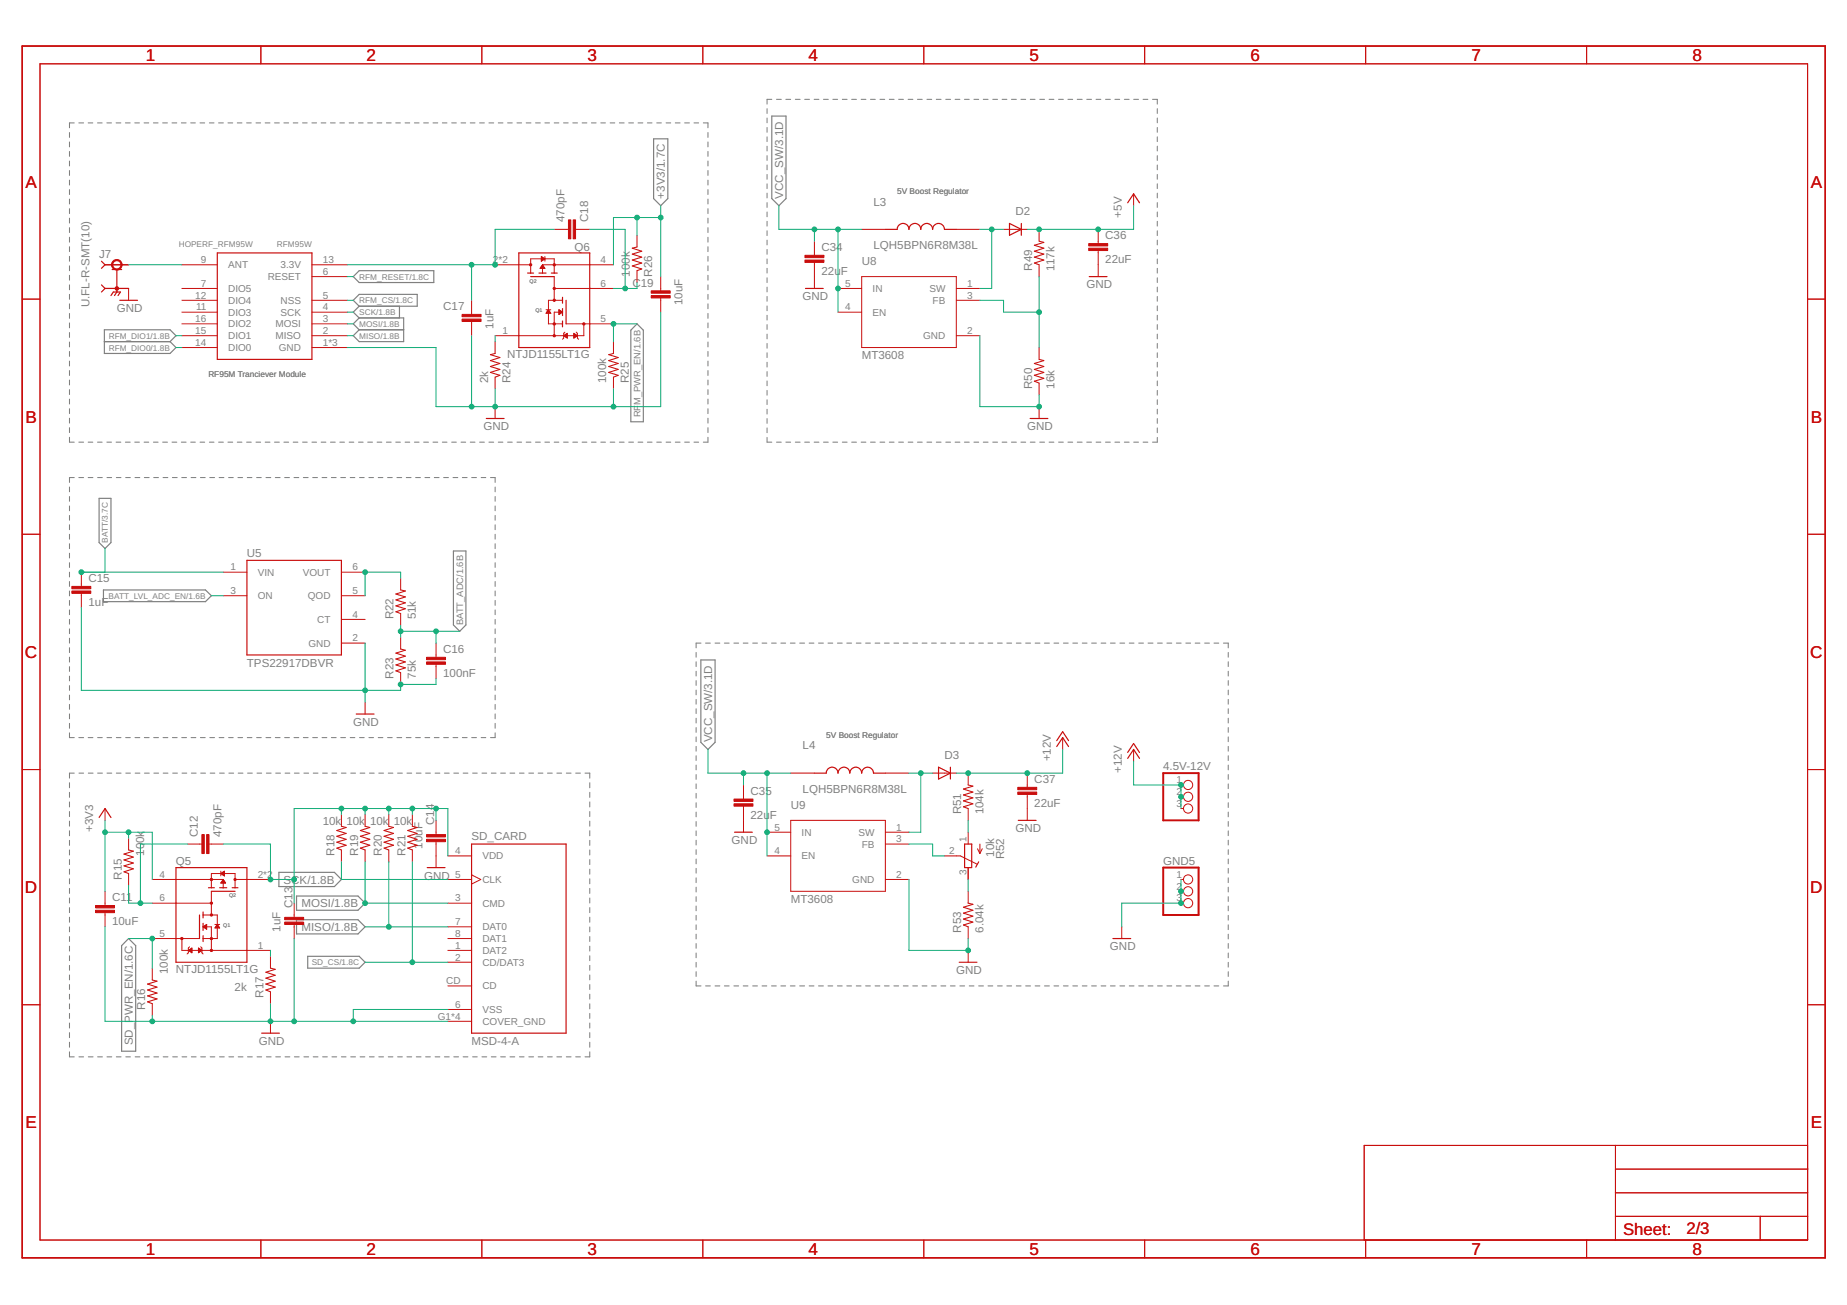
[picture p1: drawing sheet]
<svg xmlns="http://www.w3.org/2000/svg" width="297mm" height="210mm" viewBox="0 0 297 210" stroke-linecap="round" stroke-linejoin="round" font-family="sans-serif">
<g fill="none" stroke="#808080" stroke-width=".17">
<path d="M11.9 19.8h-.7v.8M12.7 19.8h.7M14.2 19.8h.7M15.7 19.8h.7M17.2 19.8h.7M18.7 19.8h.7M20.2 19.8h.7M21.7 19.8h.7M23.2 19.8h.7M24.7 19.8h.7M26.2 19.8h.7M27.7 19.8h.7"/>
<path d="M29.2 19.8h.7M30.7 19.8h.7M32.2 19.8h.7M33.7 19.8h.7M35.2 19.8h.7M36.7 19.8h.7M38.2 19.8h.7M39.7 19.8h.7M41.2 19.8h.7M42.7 19.8h.7M44.2 19.8h.7M45.7 19.8h.7"/>
<path d="M47.2 19.8h.7M48.7 19.8h.7M50.2 19.8h.7M51.6 19.8h.8M53.1 19.8h.8M54.7 19.8h.7M56.2 19.8h.7M57.7 19.8h.7M59.1 19.8h.8M60.6 19.8h.8M62.1 19.8h.8M63.6 19.8h.8"/>
<path d="M65.2 19.8h.7M66.7 19.8h.7M68.1 19.8h.8M69.6 19.8h.8M71.1 19.8h.8M72.6 19.8h.8M74.1 19.8h.8M75.6 19.8h.8M77.1 19.8h.8M78.6 19.8h.8M80.1 19.8h.8M81.6 19.8h.8"/>
<path d="M83.1 19.8h.8M84.6 19.8h.8M86.1 19.8h.8M87.6 19.8h.8M89.1 19.8h.8M90.6 19.8h.8M92.1 19.8h.8M93.6 19.8h.8M95.1 19.8h.8M96.6 19.8h.8M98.1 19.8h.8M99.6 19.8h.8"/>
<path d="M101.1 19.8h.8M102.6 19.8h.8M104.1 19.8h.8M105.6 19.8h.8M107.1 19.8h.8M108.6 19.8h.8M110.1 19.8h.8M111.6 19.8h.8M113.1 19.8h.8v.8M123.4 17.5v.7M123.4 19v.7M124.1 16h-.7v.7"/>
<path d="M124.9 16h.7M126.4 16h.7M127.9 16h.8M129.4 16h.8M130.9 16h.8M132.4 16h.8M133.9 16h.8M135.5 16h.7M137 16h.7M138.5 16h.8M140 16h.8M141.5 16h.8"/>
<path d="M143 16h.8M144.5 16h.8M146 16h.8M147.6 16h.7M149.1 16h.7M150.6 16h.7M152.1 16h.8M153.6 16h.8M155.1 16h.8M156.6 16h.8M158.1 16h.8M159.7 16h.7"/>
<path d="M161.2 16h.7M162.7 16h.7M164.2 16h.8M165.7 16h.8M167.2 16h.8M168.7 16h.8M170.2 16h.8M171.7 16h.8M173.2 16h.8M174.8 16h.7M176.3 16h.7M177.8 16h.8"/>
<path d="M179.3 16h.8M180.8 16h.8M182.3 16h.8M183.8 16h.8M185.4 16h.7v.7M186.1 17.5v.7M186.1 19v.7M11.2 21.3v.8M11.2 22.8v.8M11.2 24.4v.7M11.2 25.9v.8M11.2 27.4v.8"/>
<path d="M11.2 29v.8M11.2 30.5v.8M11.2 32v.8M11.2 33.6v.8M11.2 35.1v.8M11.2 36.6v.8M11.2 38.2v.7M11.2 39.7v.8M113.9 21.3v.8M113.9 22.8v.8M113.9 24.4v.7M113.9 25.9v.8"/>
<path d="M113.9 27.4v.8M113.9 29v.8M113.9 30.5v.8M113.9 32v.8M113.9 33.6v.8M113.9 35.1v.8M113.9 36.6v.8M113.9 38.2v.7M113.9 39.7v.8M123.4 20.5v.8M123.4 22v.8M123.4 23.5v.8"/>
<path d="M123.4 25v.8M123.4 26.5v.8M123.4 28.1v.7M123.4 29.6v.7M123.4 31.1v.7M123.4 32.6v.8M123.4 34.1v.8M123.4 35.6v.8M123.4 37.1v.8M123.4 38.6v.8M186.1 20.5v.8M186.1 22v.8"/>
<path d="M186.1 23.5v.8M186.1 25v.8M186.1 26.5v.8M186.1 28.1v.7M186.1 29.6v.7M186.1 31.1v.7M186.1 32.6v.8M186.1 34.1v.8M186.1 35.6v.8M186.1 37.1v.8M186.1 38.6v.8M11.2 41.2v.8"/>
<path d="M11.2 42.8v.7M11.2 44.3v.8M11.2 45.8v.8M11.2 47.3v.8M11.2 48.9v.8M11.2 50.4v.8M11.2 51.9v.8M11.2 53.5v.8M11.2 55v.8M11.2 56.5v.8M11.2 58.1v.8M11.2 59.6v.8"/>
<path d="M113.9 41.2v.8M113.9 42.8v.7M113.9 44.3v.8M113.9 45.8v.8M113.9 47.3v.8M113.9 48.9v.8M113.9 50.4v.8M113.9 51.9v.8M113.9 53.5v.8M113.9 55v.8M113.9 56.5v.8M113.9 58.1v.8"/>
<path d="M113.9 59.6v.8M123.4 40.1v.8M123.4 41.7v.7M123.4 43.2v.7M123.4 44.7v.7M123.4 46.2v.7M123.4 47.7v.8M123.4 49.2v.8M123.4 50.7v.8M123.4 52.2v.8M123.4 53.7v.8M123.4 55.2v.8"/>
<path d="M123.4 56.7v.8M123.4 58.3v.7M123.4 59.8v.7M186.1 40.1v.8M186.1 41.7v.7M186.1 43.2v.7M186.1 44.7v.7M186.1 46.2v.7M186.1 47.7v.8M186.1 49.2v.8M186.1 50.7v.8M186.1 52.2v.8"/>
<path d="M186.1 53.7v.8M186.1 55.2v.8M186.1 56.7v.8M186.1 58.3v.7M186.1 59.8v.7M11.2 61.1v.8M11.2 62.7v.8M11.2 64.2v.8M11.2 65.7v.8M11.2 67.3v.8M11.2 68.8v.8M11.2 70.3v.8h.7"/>
<path d="M11.2 78.3v.8M11.2 79.9v.7M11.9 76.8h-.7v.8M12.7 71.1h.7M12.7 76.8h.7M14.2 71.1h.7M14.2 76.8h.7M15.7 71.1h.7M15.7 76.8h.7M17.2 71.1h.7M17.2 76.8h.7M18.7 71.1h.7"/>
<path d="M18.7 76.8h.8M20.2 71.1h.7M20.2 76.8h.8M21.7 71.1h.7M21.7 76.8h.8M23.2 71.1h.7M23.2 76.8h.8M24.7 71.1h.7M24.7 76.8h.8M26.2 71.1h.7M26.2 76.8h.8M27.7 71.1h.7"/>
<path d="M27.7 76.8h.8M29.2 71.1h.7M29.2 76.8h.8M30.7 71.1h.7M30.7 76.8h.8M32.2 71.1h.7M32.2 76.8h.8M33.7 71.1h.7M33.7 76.8h.8M35.2 71.1h.7M35.2 76.8h.8M36.7 71.1h.7"/>
<path d="M36.8 76.8h.7M38.2 71.1h.7M38.3 76.8h.7M39.7 71.1h.7M39.8 76.8h.7M41.2 71.1h.7M41.3 76.8h.7M42.7 71.1h.7M42.8 76.8h.7M44.2 71.1h.7M44.3 76.8h.7M45.7 71.1h.7"/>
<path d="M45.8 76.8h.7M47.2 71.1h.7M47.3 76.8h.7M48.7 71.1h.7M48.8 76.8h.8M50.2 71.1h.7M50.3 76.8h.8M51.6 71.1h.8M51.8 76.8h.8M53.1 71.1h.8M53.3 76.8h.8M54.7 71.1h.7"/>
<path d="M54.8 76.8h.8M56.2 71.1h.7M56.3 76.8h.8M57.7 71.1h.7M57.8 76.8h.8M59.1 71.1h.8M59.3 76.8h.8M60.6 71.1h.8M60.8 76.8h.8M62.1 71.1h.8M62.3 76.8h.8M63.6 71.1h.8"/>
<path d="M63.8 76.8h.8M65.2 71.1h.7M65.3 76.8h.8M66.7 71.1h.7M66.8 76.8h.8M68.1 71.1h.8M68.3 76.8h.8M69.6 71.1h.8M69.8 76.8h.8M71.1 71.1h.8M71.4 76.8h.7M72.6 71.1h.8"/>
<path d="M72.9 76.8h.7M74.1 71.1h.8M74.4 76.8h.7M75.6 71.1h.8M75.9 76.8h.7M77.1 71.1h.8M77.4 76.8h.7M78.6 71.1h.8M78.9 76.8h.7v.8M79.6 78.3v.8M79.6 79.9v.7M80.1 71.1h.8"/>
<path d="M81.6 71.1h.8M83.1 71.1h.8M84.6 71.1h.8M86.1 71.1h.8M87.6 71.1h.8M89.1 71.1h.8M90.6 71.1h.8M92.1 71.1h.8M93.6 71.1h.8M95.1 71.1h.8M96.6 71.1h.8M98.1 71.1h.8"/>
<path d="M99.6 71.1h.8M101.1 71.1h.8M102.6 71.1h.8M104.1 71.1h.8M105.6 71.1h.8M107.1 71.1h.8M108.6 71.1h.8M110.1 71.1h.8M111.6 71.1h.8M113.9 61.1v.8M113.9 62.7v.8M113.9 64.2v.8"/>
<path d="M113.9 65.7v.8M113.9 67.3v.8M113.9 68.8v.8M113.9 70.3v.8h-.8M123.4 70.4v.7h.7M123.4 61.3v.7M123.4 62.8v.8M123.4 64.3v.8M123.4 65.8v.8M123.4 67.3v.8M123.4 68.8v.8M124.9 71.1h.7"/>
<path d="M126.4 71.1h.7M127.9 71.1h.8M129.4 71.1h.8M130.9 71.1h.8M132.4 71.1h.8M133.9 71.1h.8M135.5 71.1h.7M137 71.1h.7M138.5 71.1h.8M140 71.1h.8M141.5 71.1h.8M143 71.1h.8"/>
<path d="M144.5 71.1h.8M146 71.1h.8M147.6 71.1h.7M149.1 71.1h.7M150.6 71.1h.7M152.1 71.1h.8M153.6 71.1h.8M155.1 71.1h.8M156.6 71.1h.8M158.1 71.1h.8M159.7 71.1h.7M161.2 71.1h.7"/>
<path d="M162.7 71.1h.7M164.2 71.1h.8M165.7 71.1h.8M167.2 71.1h.8M168.7 71.1h.8M170.2 71.1h.8M171.7 71.1h.8M173.2 71.1h.8M174.8 71.1h.7M176.3 71.1h.7M177.8 71.1h.8M179.3 71.1h.8"/>
<path d="M180.8 71.1h.8M182.3 71.1h.8M183.8 71.1h.8M186.1 70.4v.7h-.7M186.1 61.3v.7M186.1 62.8v.8M186.1 64.3v.8M186.1 65.8v.8M186.1 67.3v.8M186.1 68.8v.8M11.2 81.4v.7M11.2 82.9v.8"/>
<path d="M11.2 84.4v.8M11.2 85.9v.8M11.2 87.5v.7M11.2 89v.7M11.2 90.5v.8M11.2 92v.8M11.2 93.5v.8M11.2 95.1v.7M11.2 96.6v.8M11.2 98.1v.8M11.2 99.6v.8M79.6 81.4v.7"/>
<path d="M79.6 82.9v.8M79.6 84.4v.8M79.6 85.9v.8M79.6 87.5v.7M79.6 89v.7M79.6 90.5v.8M79.6 92v.8M79.6 93.5v.8M79.6 95.1v.7M79.6 96.6v.8M79.6 98.1v.8M79.6 99.6v.8"/>
<path d="M11.2 101.2v.7M11.2 102.7v.7M11.2 104.2v.8M11.2 105.7v.8M11.2 107.2v.8M11.2 108.8v.7M11.2 110.3v.7M11.2 111.8v.8M11.2 113.3v.8M11.2 114.8v.8M11.2 116.4v.7M11.2 117.9v.7h.7"/>
<path d="M12.7 118.6h.7M14.2 118.6h.7M15.7 118.6h.7M17.2 118.6h.7M18.7 118.6h.8M20.2 118.6h.8M21.7 118.6h.8M23.2 118.6h.8M24.7 118.6h.8M26.2 118.6h.8M27.7 118.6h.8M29.2 118.6h.8"/>
<path d="M30.7 118.6h.8M32.2 118.6h.8M33.7 118.6h.8M35.2 118.6h.8M36.8 118.6h.7M38.3 118.6h.7M39.8 118.6h.7M41.3 118.6h.7M42.8 118.6h.7M44.3 118.6h.7M45.8 118.6h.7M47.3 118.6h.7"/>
<path d="M48.8 118.6h.8M50.3 118.6h.8M51.8 118.6h.8M53.3 118.6h.8M54.8 118.6h.8M56.3 118.6h.8M57.8 118.6h.8M59.3 118.6h.8M60.8 118.6h.8M62.3 118.6h.8M63.8 118.6h.8M65.3 118.6h.8"/>
<path d="M66.8 118.6h.8M68.3 118.6h.8M69.8 118.6h.8M71.4 118.6h.7M72.9 118.6h.7M74.4 118.6h.7M75.9 118.6h.7M77.4 118.6h.7M79.6 101.2v.7M79.6 102.7v.7M79.6 104.2v.8M79.6 105.7v.8"/>
<path d="M79.6 107.2v.8M79.6 108.8v.7M79.6 110.3v.7M79.6 111.8v.8M79.6 113.3v.8M79.6 114.8v.8M79.6 116.4v.7M79.6 117.9v.7h-.7M112 104.9v.8M112 106.4v.8M112 108v.7M112 109.5v.7"/>
<path d="M112 111v.8M112 112.5v.8M112 114v.8M112 115.5v.8M112 117v.8M112 118.5v.8M112.7 103.4h-.7v.8M113.5 103.4h.7M115 103.4h.8M116.5 103.4h.8M118 103.4h.8M119.5 103.4h.8"/>
<path d="M121.1 103.4h.7M122.6 103.4h.7M124.1 103.4h.7M125.6 103.4h.7M127.1 103.4h.8M128.6 103.4h.8M130.1 103.4h.8M131.6 103.4h.8M133.2 103.4h.7M134.7 103.4h.7M136.2 103.4h.7M137.7 103.4h.8"/>
<path d="M139.2 103.4h.8M140.7 103.4h.8M142.2 103.4h.8M143.8 103.4h.7M145.3 103.4h.7M146.8 103.4h.8M148.3 103.4h.8M149.8 103.4h.8M151.3 103.4h.8M152.8 103.4h.8M154.4 103.4h.7M155.9 103.4h.7"/>
<path d="M157.4 103.4h.8M158.9 103.4h.8M160.4 103.4h.8M161.9 103.4h.8M163.4 103.4h.8M165 103.4h.7M166.5 103.4h.7M168 103.4h.8M169.5 103.4h.8M171 103.4h.8M172.5 103.4h.8M174.1 103.4h.7"/>
<path d="M175.6 103.4h.7M177.1 103.4h.7M178.6 103.4h.7M180.1 103.4h.8M181.6 103.4h.8M183.1 103.4h.8M184.6 103.4h.8M186.2 103.4h.7M187.7 103.4h.7M189.2 103.4h.7M190.7 103.4h.8M192.2 103.4h.8"/>
<path d="M193.7 103.4h.8M195.2 103.4h.8M196.8 103.4h.7v.8M197.5 104.9v.8M197.5 106.4v.8M197.5 108v.7M197.5 109.5v.7M197.5 111v.8M197.5 112.5v.8M197.5 114v.8M197.5 115.5v.8M197.5 117v.8"/>
<path d="M197.5 118.5v.8M11.2 125.9v.8M11.2 127.4v.8M11.2 129v.8M11.2 130.5v.8M11.2 132.1v.8M11.2 133.6v.8M11.2 135.2v.8M11.2 136.7v.8M11.2 138.3v.8M11.2 139.8v.8M11.9 124.4h-.7v.8"/>
<path d="M12.7 124.4h.7M14.2 124.4h.8M15.7 124.4h.8M17.2 124.4h.8M18.7 124.4h.8M20.2 124.4h.8M21.7 124.4h.8M23.2 124.4h.8M24.7 124.4h.8M26.2 124.4h.8M27.8 124.4h.7M29.3 124.4h.7"/>
<path d="M30.8 124.4h.7M32.3 124.4h.7M33.8 124.4h.7M35.3 124.4h.8M36.8 124.4h.8M38.3 124.4h.8M39.8 124.4h.8M41.3 124.4h.8M42.8 124.4h.8M44.3 124.4h.8M45.8 124.4h.8M47.3 124.4h.8"/>
<path d="M48.9 124.4h.7M50.4 124.4h.7M51.9 124.4h.7M53.4 124.4h.7M54.9 124.4h.7M56.4 124.4h.8M57.9 124.4h.8M59.4 124.4h.8M60.9 124.4h.8M62.4 124.4h.8M63.9 124.4h.8M65.4 124.4h.8"/>
<path d="M67 124.4h.7M68.5 124.4h.7M70 124.4h.7M71.5 124.4h.7M73 124.4h.7M74.5 124.4h.7M76 124.4h.8M77.5 124.4h.8M79 124.4h.8M80.5 124.4h.8M82 124.4h.8M83.5 124.4h.8"/>
<path d="M85 124.4h.8M86.6 124.4h.7M88.1 124.4h.7M89.6 124.4h.7M91.1 124.4h.7M92.6 124.4h.7M94.1 124.4h.7v.8M94.8 125.9v.8M94.8 127.4v.8M94.8 129v.8M94.8 130.5v.8M94.8 132.1v.8"/>
<path d="M94.8 133.6v.8M94.8 135.2v.8M94.8 136.7v.8M94.8 138.3v.8M94.8 139.8v.8M112 120.1v.7M112 121.6v.7M112 123.1v.7M112 124.6v.7M112 126.1v.8M112 127.6v.8M112 129.1v.8"/>
<path d="M112 130.6v.8M112 132.1v.8M112 133.6v.8M112 135.1v.8M112 136.7v.7M112 138.2v.7M112 139.7v.7M197.5 120.1v.7M197.5 121.6v.7M197.5 123.1v.7M197.5 124.6v.7M197.5 126.1v.8"/>
<path d="M197.5 127.6v.8M197.5 129.1v.8M197.5 130.6v.8M197.5 132.1v.8M197.5 133.6v.8M197.5 135.1v.8M197.5 136.7v.7M197.5 138.2v.7M197.5 139.7v.7M11.2 141.4v.8M11.2 142.9v.8M11.2 144.4v.8"/>
<path d="M11.2 146v.8M11.2 147.5v.8M11.2 149.1v.8M11.2 150.6v.8M11.2 152.2v.8M11.2 153.7v.8M11.2 155.3v.8M11.2 156.8v.8M11.2 158.4v.8M11.2 159.9v.8M94.8 141.4v.8M94.8 142.9v.8"/>
<path d="M94.8 144.4v.8M94.8 146v.8M94.8 147.5v.8M94.8 149.1v.8M94.8 150.6v.8M94.8 152.2v.8M94.8 153.7v.8M94.8 155.3v.8M94.8 156.8v.8M94.8 158.4v.8M94.8 159.9v.8M112 141.2v.8"/>
<path d="M112 142.7v.8M112 144.2v.8M112 145.7v.8M112 147.2v.8M112 148.8v.7M112 150.3v.7M112 151.8v.7M112 153.3v.8M112 154.8v.8M112 156.3v.8M112 157.8v.8h.7M113.5 158.6h.7"/>
<path d="M115 158.6h.8M116.5 158.6h.8M118 158.6h.8M119.5 158.6h.8M121.1 158.6h.7M122.6 158.6h.7M124.1 158.6h.7M125.6 158.6h.7M127.1 158.6h.8M128.6 158.6h.8M130.1 158.6h.8M131.6 158.6h.8"/>
<path d="M133.2 158.6h.7M134.7 158.6h.7M136.2 158.6h.7M137.7 158.6h.8M139.2 158.6h.8M140.7 158.6h.8M142.2 158.6h.8M143.8 158.6h.7M145.3 158.6h.7M146.8 158.6h.8M148.3 158.6h.8M149.8 158.6h.8"/>
<path d="M151.3 158.6h.8M152.8 158.6h.8M154.4 158.6h.7M155.9 158.6h.7M157.4 158.6h.8M158.9 158.6h.8M160.4 158.6h.8M161.9 158.6h.8M163.4 158.6h.8M165 158.6h.7M166.5 158.6h.7M168 158.6h.8"/>
<path d="M169.5 158.6h.8M171 158.6h.8M172.5 158.6h.8M174.1 158.6h.7M175.6 158.6h.7M177.1 158.6h.7M178.6 158.6h.7M180.1 158.6h.8M181.6 158.6h.8M183.1 158.6h.8M184.6 158.6h.8M186.2 158.6h.7"/>
<path d="M187.7 158.6h.7M189.2 158.6h.7M190.7 158.6h.8M192.2 158.6h.8M193.7 158.6h.8M195.2 158.6h.8M197.5 141.2v.8M197.5 142.7v.8M197.5 144.2v.8M197.5 145.7v.8M197.5 147.2v.8M197.5 148.8v.7"/>
<path d="M197.5 150.3v.7M197.5 151.8v.7M197.5 153.3v.8M197.5 154.8v.8M197.5 156.3v.8M197.5 157.8v.8h-.7M11.2 161.5v.8M11.2 163v.8M11.2 164.5v.9M11.2 166.1v.8M11.2 167.6v.8M11.2 169.2v.8h.7"/>
<path d="M12.7 170h.7M14.2 170h.8M15.7 170h.8M17.2 170h.8M18.7 170h.8M20.2 170h.8M21.7 170h.8M23.2 170h.8M24.7 170h.8M26.2 170h.8M27.8 170h.7M29.3 170h.7"/>
<path d="M30.8 170h.7M32.3 170h.7M33.8 170h.7M35.3 170h.8M36.8 170h.8M38.3 170h.8M39.8 170h.8M41.3 170h.8M42.8 170h.8M44.3 170h.8M45.8 170h.8M47.3 170h.8"/>
<path d="M48.9 170h.7M50.4 170h.7M51.9 170h.7M53.4 170h.7M54.9 170h.7M56.4 170h.8M57.9 170h.8M59.4 170h.8M60.9 170h.8M62.4 170h.8M63.9 170h.8M65.4 170h.8"/>
<path d="M67 170h.7M68.5 170h.7M70 170h.7M71.5 170h.7M73 170h.7M74.5 170h.7M76 170h.8M77.5 170h.8M79 170h.8M80.5 170h.8M82 170h.8M83.5 170h.8"/>
<path d="M85 170h.8M86.6 170h.7M88.1 170h.7M89.6 170h.7M91.1 170h.7M92.6 170h.7M94.8 161.5v.8M94.8 163v.8M94.8 164.5v.9M94.8 166.1v.8M94.8 167.6v.8M94.8 169.2v.8h-.7"/>
</g>
<g fill="none" stroke="#808080" stroke-width=".19">
<path d="M124.1 18.7h2.3v13.2l-1.1 1.2-1.2-1.2zM105.1 22.3h2.3v9.6l-1.1 1.2-1.2-1.2zM16.8 53h10.5l1 1-1 .9 1 1-1 1h-10.5zM16.8 54.9h10.5M56.8 48.3l1-1h9.3v2h-9.3zM56.8 44.5l1-1h12v1.9h-12zM57.8 49.3l-1 .9 1 .9M57.8 51.1h7.1v3.8h-7.1l-1-.9 1-1M57.8 53h7.1M57.8 51.1l-1 1 1 .9M64.2 49.3v1.8M102.4 52.1l1.1 1v14.7h-2v-14.7z"/>
<path d="M15.9 80.2h1.9v7.1l-.9 .9-1-.9zM16.6 94.9h16.4l1 .9-1 1h-16.4zM72.9 88.6h2v11.9l-1 1-1-1zM112.7 106.2h2.3v13.2l-1.1 1.1-1.2-1.1zM20.7 151l1.1 1.1v17h-2.2v-17zM44.9 140.3h8.9l1.1 1.2-1.1 1.1h-8.9zM47.7 147.9h9.9l1.1 1.2-1.1 1.1h-9.9zM47.7 144.1h9.9l1.1 1.2-1.1 1.1h-9.9zM49.5 153.8h8.3l.9 1-.9 .9h-8.3z"/>
</g>
<g fill="none" stroke="#c90d0c" stroke-width=".16">
<path d="M6.4 10.3h284.3v189.2h-284.3zM42 7.4v2.9M77.5 7.4v2.9M113 7.4v2.9M148.6 7.4v2.9M184.1 7.4v2.9M219.6 7.4v2.9M255.2 7.4v2.9M89.1 36.9h2.3M92.6 36.9h2.2M102.4 37.8v1.9M131 38.8v2.3"/>
<path d="M138.6 36.9h3.8M153.8 36.9h3.8M161.4 36.9h3.8M167.1 36.9v1.9M176.6 36.9v2.3M182.3 31.2v1.9M3.6 48.1h2.8M16.9 46.4h3.8v1.9M16.9 42.6h3.8M29.3 55.9h5.6M29.3 54h5.6M29.3 52.1h5.6"/>
<path d="M29.3 50.2h5.6M29.3 48.3h5.6M29.3 46.4h5.6M29.3 42.6h5.6M50.2 55.9h5.7M50.2 54h5.7M50.2 52.1h5.7M50.2 50.2h5.7M50.2 48.3h5.7M50.2 44.5h5.7M50.2 42.6h5.7M75.8 48.3v2.3"/>
<path d="M75.8 51.7v2.3M79.6 42.6h5.7M79.6 54.9v2M85.3 43.9v-2.3h3.8v2.3M86.9 43.1h.7M87 43h.5M87 42.9h.4M87.1 41.3l.5 .3-.5 .4zM87.1 42h.1M87.1 41.9h.1M87.1 41.8h.2M87.1 41.7h.4"/>
<path d="M87.1 41.7h.5M87.1 41.6h.4M87.1 41.5h.3M87.1 41.4h.2M87.1 41.3h.1M87.1 42.8h.3M87.1 42.7h.2M87.2 42.7h.1M87.2 42.6h11.5M87.2 42.6v1.3M87.2 42.6l.4 .6h-.7zM87.6 41.3v.7"/>
<path d="M87.8 49.8h.8M87.9 50.3h.6M87.9 50.2h.6M88 50.1h.4M88 50.1h.3M88.1 50h.2M88.1 49.9h.1M88.2 49.8l.4 .6h-.8zM88.2 49.8h.1M89.1 46.4h9.6M89.1 44.5v3.8M89.9 50.4h.3"/>
<path d="M89.9 50.3h.4M89.9 50.1h.5M89.9 50.1h.4M89.9 50h.2M89.9 49.9h.1M89.9 49.8v.8M89.9 49.8l.6 .4M89.9 50.6h.1M89.9 50.5h.2M89.9 49.8h.1M90.5 48.3h-2.3v3.8h2.3M90.5 50.2h-1.4v3.8"/>
<path d="M90.5 50.2l-.6 .4M90.7 54l.5-.4v.8zM90.7 54h.5M90.8 53.9h.4M90.8 54.1h.4M90.8 53.4l-.1 .2v.8l-.2 .2M90.9 53.8h.3M90.9 54.2h.3M91 53.8h.2M91 52.1h7.7M91.1 54.3h.1M91.1 53.7h.1"/>
<path d="M91.2 54.4h.1M92.3 53.6l.6 .4-.6 .4zM92.3 54.4h.1M92.3 54.3h.2M92.3 54.2h.3M92.3 54.1h.4M92.3 54h.5M92.3 53.9h.5M92.3 53.8h.3M92.3 53.8h.2M92.3 53.7h.1M92.7 53.4l.2 .2v.8l.1 .2"/>
<path d="M93.9 52.1v1.9h-14.3M98.7 54.9v2M102.4 43.5v1.9M106.3 44.5v2.3M106.3 47.9v2.3M131 42.2v4.2M134.8 50.2h3.8M134.8 46.4h3.8M138.6 44.5h15.2v11.4h-15.2zM153.8 54h3.8M153.8 48.3h3.8M153.8 46.4h3.8"/>
<path d="M167.1 42.6v1.9M167.1 55.9v1.9M176.6 40.3v4.2M290.7 48.1h2.8M79.6 60.7v1.8M79.6 65.4v1.9M98.7 60.7v1.8M167.1 61.6v1.9M167.1 65.4v1.9M3.6 85.9h2.8M13.1 92v2.3M13.1 95.4v2.3"/>
<path d="M35.9 92h3.8M35.9 95.8h3.8M54.9 92h3.8M54.9 95.8h3.8M54.9 99.6h3.8M64.4 93v1.9M64.4 98.7v1.9M290.7 85.9h2.8M54.9 103.4h3.8M58.7 112.9v2M64.4 102.5v1.9M64.4 108.2v1.9"/>
<path d="M70.1 103.4v2.3M70.1 106.8v2.3M170.9 118.6v1.9M3.6 123.8h2.8M16.9 130v2M20.7 134.8v1.9M30.2 135.8h2.3M33.6 135.8h2.3M54.9 131v1.9M54.9 136.7v1.9M58.7 131v1.9M58.7 136.7v1.9"/>
<path d="M62.5 131v1.9M62.5 136.7v1.9M66.3 131v1.9M66.3 136.7v1.9M70.1 132v2.2M70.1 135.4v4.2M72 137.7h3.8M119.6 126.3v2.2M119.6 129.7v4.2M123.4 137.7h3.8M123.4 133.9h3.8M127.2 124.4h3.8"/>
<path d="M127.2 132h15.2v11.4h-15.2zM142.4 135.8h3.8M142.4 124.4h3.8M142.4 133.9h3.8M150 124.4h3.8M151.9 137.7h2.6l2.6 1.3M155.7 124.4v1.9M155.7 130v2M155.7 133.9v1.9M155.7 139.6v1.9M157.2 136.5l.4 .8M157.6 135.8v1.5"/>
<path d="M158 136.5l-.4 .8M165.2 124.4v2.2M165.2 127.8v4.2M182.3 120.5v1.9M189.9 126.3h.4M189.9 128.2h.4M189.9 130h.4M290.7 123.8h2.8M16.9 143.4v2.2M16.9 146.8v2.3M20.7 140.5v1.9M24.5 151h7.6"/>
<path d="M24.5 145.3h9.5M24.5 141.5h11.4M24.5 155.7v1.9M29.3 151v1.9h14.2M30.3 152.9l.6-.4v.7zM30.3 152.9h.6M30.4 152.8h.5M30.5 153h.4M30.5 152.3l-.2 .2v.7l-.2 .2M30.5 152.7h.4M30.6 153.1h.3M30.6 152.7h.3"/>
<path d="M30.7 153.1h.2M30.8 152.6h.1M30.8 153.2h.1M31.9 153.2h.1M31.9 153.1h.2M31.9 153.1h.3M31.9 153h.4M31.9 152.9h.5M31.9 152.8h.5M31.9 152.7h.4M31.9 152.7h.3M31.9 152.6h.1"/>
<path d="M31.9 152.5l.6 .4-.6 .3zM32.3 152.3l.2 .2v.7l.2 .2M32.7 149.1h1.3v3.8M32.7 147.2h2.2v3.8h-2.2M32.7 149.1l.5 .4M32.7 149.1h.5M32.7 149h.5M32.9 149.2h.3M32.9 148.9h.3M33 149.3h.2M33 148.9h.2M33.1 148.8h.1"/>
<path d="M33.1 149.4h.1M33.2 148.7v.8M33.2 148.7l-.5 .4M33.2 149.4l.1 .1M33.2 148.7h.1M34 142.8v-2.3h3.8v2.3M34 143.4v3.8M34.6 148.7h.7M34.6 149.2h.7M34.7 149.1h.5M34.7 149h.5M34.8 148.9h.3"/>
<path d="M34.9 148.8h.1M34.9 148.7l.4 .6h-.7zM35.5 140.1v.8M35.5 140.5l.6-.4v.8zM35.6 140.5h.5M35.6 141.9h.6M35.7 141.8h.4M35.7 140.6h.4M35.7 140.4h.4M35.8 141.7h.3M35.8 141.6h.2M35.8 140.7h.3"/>
<path d="M35.8 140.3h.3M35.9 141.5h.1M35.9 141.5v1.3M35.9 141.5l.4 .5h-.8zM35.9 140.8h.2M36 140.2h.1M36.1 140.9h.1M36.1 140.1v.1M37.8 141.5h5.7M43.5 153.8v1.9M43.5 159.5v1.9M47.3 145.3v2.3"/>
<path d="M47.3 148.7v2.3M72 149.1h3.8M72 151h3.8M72 152.9h3.8M72 145.3h3.8M72 141.5h3.8M72 154.8h3.8M72 158.6h3.8M75.8 140.7l1.5 .8-1.5 .7M142.4 141.5h3.8M155.7 143.4v1.9M155.7 149.1v1.9"/>
<path d="M155.7 152.9v1.9M180.4 149.1v1.9M189.9 145.3h.4M189.9 141.5h.4M189.9 143.4h.4M3.6 161.6h2.8M24.5 161.4v1.9M43.5 164.3v1.9M72 162.4h3.8M72 164.3h3.8M290.7 161.6h2.8M42 199.5v2.8"/>
<path d="M77.5 199.5v2.8M113 199.5v2.8M148.6 199.5v2.8M184.1 199.5v2.8M219.6 199.5v2.8M255.2 199.5v2.8M259.8 195.6h30.9M259.8 184.2v15.3M259.8 191.9h30.9M259.8 188h30.9M283.1 195.6v3.9M290.7 184.2h-71.3v15.3"/>
<circle cx="191.1" cy="130" r=".74"/>
<circle cx="191.1" cy="126.3" r=".74"/>
<circle cx="191.1" cy="128.2" r=".74"/>
<circle cx="191.1" cy="145.3" r=".74"/>
<circle cx="191.1" cy="141.5" r=".74"/>
<circle cx="191.1" cy="143.4" r=".74"/>
</g>
<g fill="none" stroke="#c90d0c" stroke-width=".19">
<path d="M142.4 36.9h1.9a.94 .94 0 0 1 .9-1 .94 .94 0 0 1 1 1 .95 .95 0 0 1 .9-1 .95 .95 0 0 1 1 1 .95 .95 0 0 1 .9-1 .95 .95 0 0 1 1 1 .95 .95 0 0 1 .9-1 .95 .95 0 0 1 1 1h1.9M162.3 35.9l2 1-2 .9zM164.3 35.9v1.9M181.4 32.6l.9-1.4 1 1.4M16.3 42l.6 .6M16.3 45.8l.6 .6M16.9 46.4h3.8M16.9 42.6l-.6 .6M16.9 42.6h3.8M16.9 46.4l-.6 .6M17.8 47.5l.4-.5h1.2l-.4 .5M18 43.3h1.6"/>
<path d="M18.8 43.3v3.7l-.4 .5M19.3 48.3h2.8M34.9 40.7h15.3v17.1h-15.3zM83.4 40.7h11.4v15.2h-11.4zM84.9 43.9h.9M85.3 44.5h3.8M86.7 43.9h1.1M88.7 43.9h.9M90.5 47.8v1M90.5 49.6v1.2M90.5 51.6v1M91 48.3v3.8"/>
<path d="M129.5 46.4h2.9M175.2 44.5h2.8M78.2 67.3h2.9M165.7 67.3h2.8M39.7 90.1h15.2v15.2h-15.2zM57.3 114.9h2.9M169.9 119.1l1-1.4 1 1.4M15.9 131.5l1-1.5 .9 1.5M28.3 139.6h11.4v15.2h-11.4zM68.7 139.6h2.9M75.8 135.8h15.2v30.4h-15.2zM118.1 133.9h2.9"/>
<path d="M131 124.4h1.9a.94 .94 0 0 1 .9-1 .94 .94 0 0 1 1 1 .95 .95 0 0 1 .9-1 .95 .95 0 0 1 1 1 .95 .95 0 0 1 .9-1 .95 .95 0 0 1 1 1 .95 .95 0 0 1 .9-1 .95 .95 0 0 1 1 1h1.9M150.9 123.4l1.9 1-1.9 .9zM152.8 123.4v1.9M155.1 135.8h1.2v3.8h-1.2zM157.4 138.6l-.5 .9M163.8 132h2.8M169.9 120.1l1-1.5 1 1.5M181.4 122l.9-1.5 1 1.5M181.4 121l.9-1.4 1 1.4M32.1 147.2v3.8M32.7 146.7v.9M32.7 148.5v1.1"/>
<path d="M32.7 150.5v.9M33.5 142.8h1M34 143.4h3.8M35.3 142.8h1.2M37.3 142.8h1M154.3 154.8h2.8M179 151h2.8M42.1 166.2h2.8"/>
</g>
<path d="M3.6 7.4h289.9v194.9h-289.9z" fill="none" stroke="#c90d0c" stroke-width=".23"/>
<g fill="none" stroke="#c90d0c" stroke-width=".17">
<path d="M102.4 39.7l-.7 .2 1.5 .5-1.5 .5 1.5 .5-1.5 .4 1.5 .5-1.5 .5 1.5 .5-.8 .2M167.1 38.8l.8 .2-1.6 .5 1.6 .4-1.6 .5 1.6 .5-1.6 .5 1.6 .4-1.6 .5 .8 .3M79.6 56.9l-.7 .1 1.5 .5-1.5 .5 1.5 .5-1.5 .4 1.5 .5-1.5 .5 1.5 .5-.8 .3M98.7 56.9l-.8 .1 1.5 .5-1.5 .5 1.5 .5-1.5 .4 1.5 .5-1.5 .5 1.5 .5-.7 .3M167.1 57.8l.8 .2-1.6 .5 1.6 .4-1.6 .5 1.6 .5-1.6 .5 1.6 .5-1.6 .4 .8 .3M64.4 94.9l.8 .2-1.5 .4 1.5 .5-1.5 .5 1.5 .5-1.5 .5 1.5 .4-1.5 .5 .7 .3M64.4 104.4l.8 .2-1.5 .5 1.5 .4-1.5 .5 1.5 .5-1.5 .5 1.5 .4-1.5 .5 .7 .3M20.7 136.7l.7 .2-1.5 .5 1.5 .5-1.5 .4 1.5 .5-1.5 .5 1.5 .4-1.5 .5 .8 .3M54.9 132.9l.8 .2-1.5 .5 1.5 .4-1.5 .5 1.5 .5-1.5 .5 1.5 .5-1.5 .4 .7 .3M58.7 132.9l.8 .2-1.5 .5 1.5 .4-1.5 .5 1.5 .5-1.5 .5 1.5 .5-1.5 .4 .7 .3M62.5 132.9l.8 .2-1.5 .5 1.5 .4-1.5 .5 1.5 .5-1.5 .5 1.5 .5-1.5 .4 .7 .3M66.3 132.9l.8 .2-1.5 .5 1.5 .4-1.5 .5 1.5 .5-1.5 .5 1.5 .5-1.5 .4 .7 .3"/>
<path d="M155.7 126.3l.8 .1-1.6 .5 1.6 .5-1.6 .5 1.6 .4-1.6 .5 1.6 .5-1.6 .5 .8 .2M24.5 157.6l.8 .2-1.6 .5 1.6 .5-1.6 .4 1.6 .5-1.6 .5 1.6 .5-1.6 .4 .8 .3M43.5 155.7l.8 .2-1.5 .5 1.5 .5-1.5 .4 1.5 .5-1.5 .5 1.5 .5-1.5 .4 .7 .3M155.7 145.3l.8 .2-1.6 .4 1.6 .5-1.6 .5 1.6 .5-1.6 .4 1.6 .5-1.6 .5 .8 .3"/>
</g>
<g fill="#c90d0c" stroke="#c90d0c" stroke-width=".16">
<path d="M68.6 106.5h3v.3h-3z"/>
<path d="M68.6 105.7h3v.4h-3z"/>
<path d="M45.8 148.3h3v.4h-3z"/>
<path d="M45.8 147.6h3v.3h-3z"/>
<path d="M33.2 134.2h.4v3.1h-.4z"/>
<path d="M32.5 134.2h.4v3.1h-.4z"/>
<path d="M15.4 146.4h3v.4h-3z"/>
<path d="M15.4 145.6h3v.4h-3z"/>
<path d="M74.3 51.3h3.1v.4h-3.1z"/>
<path d="M74.3 50.6h3.1v.3h-3.1z"/>
<path d="M91.4 35.4h.4v3h-.4z"/>
<path d="M92.2 35.4h.4v3h-.4z"/>
<path d="M104.7 47.5h3.1v.4h-3.1z"/>
<path d="M104.7 46.8h3.1v.4h-3.1z"/>
<path d="M68.6 135h3v.4h-3z"/>
<path d="M68.6 134.2h3v.4h-3z"/>
<path d="M11.6 95.1h3v.3h-3z"/>
<path d="M11.6 94.3h3v.4h-3z"/>
<path d="M129.5 41.8h3v.4h-3z"/>
<path d="M129.5 41.1h3v.3h-3z"/>
<path d="M175.1 39.9h3v.4h-3z"/>
<path d="M175.1 39.2h3v.4h-3z"/>
<path d="M118 129.3h3.1v.4h-3.1z"/>
<path d="M118 128.5h3.1v.4h-3.1z"/>
<path d="M163.7 127.4h3v.4h-3z"/>
<path d="M163.7 126.6h3v.4h-3z"/>
</g>
<g fill="#c90d0c" stroke="#c90d0c" stroke-width=".16">
<path d="M37.7 141.3h.2v.3h-.2z" fill-rule="evenodd"/>
<path d="M33.9 141.3h.2v.3h-.2z" fill-rule="evenodd"/>
<path d="M33.9 145.1h.2v.3h-.2z" fill-rule="evenodd"/>
<path d="M33.9 147h.2v.3h-.2z" fill-rule="evenodd"/>
<path d="M33.9 150.8h.2v.3h-.2z" fill-rule="evenodd"/>
<path d="M33.9 152.7h.2v.3h-.2z" fill-rule="evenodd"/>
<path d="M29.1 150.8h.3v.3h-.3z" fill-rule="evenodd"/>
<path d="M85.2 42.5h.3v.2h-.3z" fill-rule="evenodd"/>
<path d="M89 42.5h.3v.2h-.3z" fill-rule="evenodd"/>
<path d="M89 46.3h.3v.2h-.3z" fill-rule="evenodd"/>
<path d="M89 48.2h.3v.2h-.3z" fill-rule="evenodd"/>
<path d="M89 52h.3v.2h-.3z" fill-rule="evenodd"/>
<path d="M89 53.9h.3v.2h-.3z" fill-rule="evenodd"/>
<path d="M93.8 52h.2v.2h-.2z" fill-rule="evenodd"/>
<path d="M18.1 42.1a.86 .86 0 0 1 1.4 0 .86 .86 0 0 1-.5 1.3 .86 .86 0 0 1-1.1-.8h.2a.67 .67 0 0 1 .9-.7 .67 .67 0 0 1 .3 1.1 .67 .67 0 0 1-1.1-.2l-.1-.2h-.2z" fill-rule="evenodd"/>
<path d="M18.6 46.2l.1-.1 .3 .1v.4l-.3 .1-.2-.3 .3-.1 .1 .1-.1 .1-.3-.1z" fill-rule="evenodd"/>
</g>
<path d="M187.1 124.4h5.7v7.6h-5.7zM187.1 139.6h5.7v7.6h-5.7z" fill="none" stroke="#c90d0c" stroke-width=".32"/>
<g fill="none" stroke="#0dab76" stroke-width=".16">
<path d="M89.1 36.9h-9.5v5.7h-23.7M94.8 36.9h5.7v9.5M102.4 35v2.8M106.3 33.1v11.4M106.3 35h-7.6v7.6M125.3 33.1v3.8h13.3M131 36.9v1.9M134.8 36.9v13.3M157.6 36.9h3.8M159.5 36.9v9.5h-1.9M182.3 33.1v3.8h-17.1M20.7 42.6h8.6"/>
<path d="M28.3 55.9h1M28.3 54h1M55.9 50.2h.9M55.9 54h.9M55.9 52.1h.9M55.9 48.3h.9M55.9 44.5h.9M75.8 42.6v5.7M75.8 54v11.4M79.6 54v.9M102.4 52.1h-3.7v2.8M102.4 45.4v1h-3.7"/>
<path d="M106.3 50.2v15.2h-36.2v-9.5h-14.2M157.6 54v11.4h9.5v-1.9M157.6 48.3h3.8v1.9h5.7M167.1 44.5v11.4M79.6 62.5v2.9M98.7 62.5v2.9M13.1 97.7v13.3h51.3v-.9h5.7v-1M13.1 92h22.8M16.9 88.2v3.8M34 95.8h1.9M64.4 93v-1h-5.7v3.8M58.7 103.4v9.5"/>
<path d="M64.4 100.6v1.9M64.4 101.5h9.5M70.1 101.5v1.9M16.9 132v11.4M16.9 133.9h7.6v7.6M20.7 133.9v.9M30.2 135.8h-7.6v9.5M35.9 135.8h7.6v5.7h3.8M54.9 138.6v2.9h17.1M54.9 130v1M58.7 130v1M58.7 138.6v6.7h13.3"/>
<path d="M62.5 130v1M62.5 138.6v10.5M66.3 130v1M66.3 138.6v16.2M70.1 130v2M72 137.7v-7.7h-24.7v15.3M113.9 120.5v3.9h13.3M119.6 124.4v1.9M123.4 124.4v13.3M146.2 135.8h3.8v1.9h1.9M146.2 124.4h3.8M148.1 124.4v9.5h-1.9"/>
<path d="M155.7 132v1.9M170.9 120.5v3.9h-17.1M182.3 122.4v3.9h7.6v3.7M16.9 149.1v15.2h55.1M20.7 151h3.8v4.7M20.7 142.4v2.9h3.8M43.5 152.9v.9M47.3 151v13.3M58.7 149.1h13.3M58.7 154.8h13.3M146.2 141.5v11.4h9.5v-1.9M155.7 141.5v1.9"/>
<path d="M189.9 141.5v3.8h-9.5v3.8M24.5 163.3v1M43.5 161.4v2.9M72 162.4h-15.2v1.9"/>
</g>
<g fill="#0dab76" stroke="#0dab76" stroke-width=".16">
<circle cx="43.5" cy="164.3" r=".38"/>
<circle cx="47.3" cy="164.3" r=".38"/>
<circle cx="24.5" cy="164.3" r=".38"/>
<circle cx="56.8" cy="164.3" r=".38"/>
<circle cx="79.6" cy="65.4" r=".38"/>
<circle cx="75.8" cy="65.4" r=".38"/>
<circle cx="98.7" cy="65.4" r=".38"/>
<circle cx="58.7" cy="111" r=".38"/>
<circle cx="64.4" cy="110.1" r=".38"/>
<circle cx="167.1" cy="65.4" r=".38"/>
<circle cx="155.7" cy="152.9" r=".38"/>
<circle cx="189.9" cy="143.4" r=".38"/>
<circle cx="189.9" cy="145.3" r=".38"/>
<circle cx="62.5" cy="149.1" r=".38"/>
<circle cx="58.7" cy="145.3" r=".38"/>
<circle cx="66.3" cy="154.8" r=".38"/>
<circle cx="64.4" cy="101.5" r=".38"/>
<circle cx="70.1" cy="101.5" r=".38"/>
<circle cx="22.6" cy="145.3" r=".38"/>
<circle cx="43.5" cy="141.5" r=".38"/>
<circle cx="47.3" cy="141.5" r=".38"/>
<circle cx="66.3" cy="130" r=".38"/>
<circle cx="62.5" cy="130" r=".38"/>
<circle cx="58.7" cy="130" r=".38"/>
<circle cx="54.9" cy="130" r=".38"/>
<circle cx="70.1" cy="130" r=".38"/>
<circle cx="100.5" cy="46.4" r=".38"/>
<circle cx="79.6" cy="42.6" r=".38"/>
<circle cx="75.8" cy="42.6" r=".38"/>
<circle cx="16.9" cy="133.9" r=".38"/>
<circle cx="20.7" cy="133.9" r=".38"/>
<circle cx="106.3" cy="35" r=".38"/>
<circle cx="102.4" cy="35" r=".38"/>
<circle cx="24.5" cy="151" r=".38"/>
<circle cx="98.7" cy="52.1" r=".38"/>
<circle cx="58.7" cy="92" r=".38"/>
<circle cx="13.1" cy="92" r=".38"/>
<circle cx="159.5" cy="36.9" r=".38"/>
<circle cx="167.1" cy="50.2" r=".38"/>
<circle cx="176.6" cy="36.9" r=".38"/>
<circle cx="167.1" cy="36.9" r=".38"/>
<circle cx="131" cy="36.9" r=".38"/>
<circle cx="134.8" cy="46.4" r=".38"/>
<circle cx="134.8" cy="36.9" r=".38"/>
<circle cx="119.6" cy="124.4" r=".38"/>
<circle cx="123.4" cy="124.4" r=".38"/>
<circle cx="123.4" cy="133.9" r=".38"/>
<circle cx="148.1" cy="124.4" r=".38"/>
<circle cx="155.7" cy="124.4" r=".38"/>
<circle cx="165.2" cy="124.4" r=".38"/>
<circle cx="189.9" cy="128.2" r=".38"/>
<circle cx="189.9" cy="126.3" r=".38"/>
</g>
<g font-size="2.8" fill="#c90d0c">
<text x="23.4" y="9.8">1</text>
<text x="59" y="9.8">2</text>
<text x="94.5" y="9.8">3</text>
<text x="130" y="9.8">4</text>
<text x="165.6" y="9.8">5</text>
<text x="201.1" y="9.8">6</text>
<text x="236.6" y="9.8">7</text>
<text x="272.2" y="9.8">8</text>
<text x="4.1" y="30.2">A</text>
<text x="291.2" y="30.2">A</text>
<text x="4.1" y="68">B</text>
<text x="291.2" y="68">B</text>
<text x="4" y="105.8">C</text>
<text x="291.1" y="105.8">C</text>
<text x="4" y="143.7">D</text>
<text x="291.1" y="143.7">D</text>
<text x="4.1" y="181.5">E</text>
<text x="291.2" y="181.5">E</text>
<text x="23.4" y="201.9">1</text>
<text x="59" y="201.9">2</text>
<text x="94.5" y="201.9">3</text>
<text x="130" y="201.9">4</text>
<text x="165.6" y="201.9">5</text>
<text x="201.1" y="201.9">6</text>
<text x="236.6" y="201.9">7</text>
<text x="272.2" y="201.9">8</text>
</g>
<g font-size="2.7" fill="#c90d0c">
<text x="261" y="198.6">Sheet:</text>
<text x="271.2" y="198.5">2/3</text>
</g>
<g font-size="1.9" fill="#808080">
<text x="90.8" y="35.7" transform="rotate(-90 90.8 35.7)">470pF</text>
<text x="94.6" y="35.7" transform="rotate(-90 94.6 35.7)">C18</text>
<text x="106.9" y="31.9" transform="rotate(-90 106.9 31.9)">+3V3/1.7C</text>
<text x="125.9" y="31.9" transform="rotate(-90 125.9 31.9)">VCC_SW/3.1D</text>
<text x="140.5" y="33.1">L3</text>
<text x="163.3" y="34.6">D2</text>
<text x="180.4" y="35" transform="rotate(-90 180.4 35)">+5V</text>
<text x="15.9" y="41.5">J7</text>
<text x="92.4" y="40.3">Q6</text>
<text x="132.1" y="40.4">C34</text>
<text x="140.5" y="40.1">LQH5BPN6R8M38L</text>
<text x="177.7" y="38.5">C36</text>
<text x="101.3" y="44.5" transform="rotate(-90 101.3 44.5)">100k</text>
<text x="101.7" y="46.1">C19</text>
<text x="104.9" y="44.5" transform="rotate(-90 104.9 44.5)">R26</text>
<text x="132.1" y="44.2">22u</text>
<text x="135.2" y="44.2">F</text>
<text x="138.6" y="42.6">U8</text>
<text x="166" y="43.5" transform="rotate(-90 166 43.5)">R49</text>
<text x="169.6" y="43.5" transform="rotate(-90 169.6 43.5)">117k</text>
<text x="174.7" y="46.4">GND</text>
<text x="177.7" y="42.3">22uF</text>
<text x="14.4" y="49.4" transform="rotate(-90 14.4 49.4)">U.FL-R-SMT(10)</text>
<text x="18.8" y="50.2">GND</text>
<text x="71.3" y="49.9">C17</text>
<text x="79.4" y="52.9" transform="rotate(-90 79.4 52.9)">1uF</text>
<text x="109.8" y="49.1" transform="rotate(-90 109.8 49.1)">10uF</text>
<text x="129.1" y="48.3">GND</text>
<text x="81.6" y="57.6">NTJD1155LT1G</text>
<text x="138.6" y="57.8">MT3608</text>
<text x="78.5" y="61.6" transform="rotate(-90 78.5 61.6)">2k</text>
<text x="82.1" y="61.6" transform="rotate(-90 82.1 61.6)">R24</text>
<text x="97.5" y="61.6" transform="rotate(-90 97.5 61.6)">100k</text>
<text x="101.1" y="61.6" transform="rotate(-90 101.1 61.6)">R25</text>
<text x="166" y="62.6" transform="rotate(-90 166 62.6)">R50</text>
<text x="169.6" y="62.6" transform="rotate(-90 169.6 62.6)">16k</text>
<text x="77.7" y="69.2">GND</text>
<text x="165.2" y="69.2">GND</text>
<text x="39.7" y="89.6">U5</text>
<text x="14.2" y="93.6">C15</text>
<text x="14.2" y="97.4">1uF</text>
<text x="63.3" y="99.6" transform="rotate(-90 63.3 99.6)">R22</text>
<text x="66.9" y="99.6" transform="rotate(-90 66.9 99.6)">51k</text>
<text x="39.7" y="107.2">TPS22917DBVR</text>
<text x="71.3" y="105.1">C16</text>
<text x="63.3" y="109.1" transform="rotate(-90 63.3 109.1)">R23</text>
<text x="66.9" y="109.1" transform="rotate(-90 66.9 109.1)">75k</text>
<text x="71.3" y="108.9">100nF</text>
<text x="56.8" y="116.7">GND</text>
<text x="114.5" y="119.4" transform="rotate(-90 114.5 119.4)">VCC_SW/3.1D</text>
<text x="129.1" y="120.5">L4</text>
<text x="151.9" y="122.1">D3</text>
<text x="166.3" y="126">C37</text>
<text x="169" y="122.4" transform="rotate(-90 169 122.4)">+12V</text>
<text x="180.4" y="124.4" transform="rotate(-90 180.4 124.4)">+12V</text>
<text x="187.1" y="123.9">4.5V-12V</text>
<text x="120.7" y="131.7">22u</text>
<text x="120.7" y="127.9">C35</text>
<text x="123.8" y="131.7">F</text>
<text x="127.2" y="130.1">U9</text>
<text x="129.1" y="127.6">LQH5BPN6R8M38L</text>
<text x="154.6" y="131" transform="rotate(-90 154.6 131)">R51</text>
<text x="158.2" y="131" transform="rotate(-90 158.2 131)">104k</text>
<text x="166.3" y="129.8">22uF</text>
<text x="15" y="133.9" transform="rotate(-90 15 133.9)">+3V3</text>
<text x="23.2" y="137.7" transform="rotate(-90 23.2 137.7)">10</text>
<text x="23.2" y="135.6" transform="rotate(-90 23.2 135.6)">0k</text>
<text x="31.8" y="134.6" transform="rotate(-90 31.8 134.6)">C12</text>
<text x="35.6" y="134.6" transform="rotate(-90 35.6 134.6)">470pF</text>
<text x="51.9" y="132.7">10k 10k 10k 10k</text>
<text x="53.8" y="137.7" transform="rotate(-90 53.8 137.7)">R18</text>
<text x="57.6" y="137.7" transform="rotate(-90 57.6 137.7)">R19</text>
<text x="61.4" y="137.7" transform="rotate(-90 61.4 137.7)">R20</text>
<text x="65.2" y="137.7" transform="rotate(-90 65.2 137.7)">R21</text>
<text x="67.9" y="136.5" transform="rotate(-90 67.9 136.5)">10uF</text>
<text x="69.8" y="132.7" transform="rotate(-90 69.8 132.7)">C14</text>
<text x="75.8" y="135.2">SD_CARD</text>
<text x="117.7" y="135.8">GND</text>
<text x="159.9" y="137.8" transform="rotate(-90 159.9 137.8)">10k</text>
<text x="163.3" y="133.9">GND</text>
<text x="19.6" y="141.5" transform="rotate(-90 19.6 141.5)">R15</text>
<text x="28.3" y="139.2">Q5</text>
<text x="45.6" y="142.1">SCK/1.8B</text>
<text x="68.2" y="141.5">GND</text>
<text x="161.5" y="138.2" transform="rotate(-90 161.5 138.2)">R52</text>
<text x="187.1" y="139.1">GND5</text>
<text x="18" y="148.8">10uF</text>
<text x="18" y="145">C11</text>
<text x="45.1" y="149.8" transform="rotate(-90 45.1 149.8)">1uF</text>
<text x="47" y="146" transform="rotate(-90 47 146)">C13</text>
<text x="48.5" y="149.7">MISO/1.8B</text>
<text x="48.5" y="145.9">MOSI/1.8B</text>
<text x="127.2" y="145.3">MT3608</text>
<text x="154.6" y="150" transform="rotate(-90 154.6 150)">R53</text>
<text x="158.2" y="150" transform="rotate(-90 158.2 150)">6.04k</text>
<text x="178.5" y="152.9">GND</text>
<text x="27" y="156.7" transform="rotate(-90 27 156.7)">100k</text>
<text x="28.3" y="156.5">NTJD1155LT1G</text>
<text x="37.7" y="159.3">2k</text>
<text x="42.4" y="160.5" transform="rotate(-90 42.4 160.5)">R17</text>
<text x="153.8" y="156.7">GND</text>
<text x="23.4" y="162.4" transform="rotate(-90 23.4 162.4)">R16</text>
<text x="21.4" y="168.2" transform="rotate(-90 21.4 168.2)">SD_PWR_EN/1.6C</text>
<text x="41.6" y="168.1">GND</text>
<text x="75.8" y="168.1">MSD-4-A</text>
</g>
<g font-size="1.6" fill="#808080">
<text x="32.3" y="46.1">7</text>
<text x="32.3" y="42.3">9</text>
<text x="36.7" y="47">DIO5</text>
<text x="36.7" y="43.2">ANT</text>
<text x="43.1" y="45.1">RESET</text>
<text x="45.1" y="43.2">3.3V</text>
<text x="51.9" y="44.2">6</text>
<text x="51.9" y="42.3">13</text>
<text x="79.3" y="42.3">2*2</text>
<text x="96.6" y="46.1">6</text>
<text x="96.6" y="42.3">4</text>
<text x="135.9" y="46.1">5</text>
<text x="140.3" y="47">IN</text>
<text x="149.5" y="47">SW</text>
<text x="155.5" y="46.1">1</text>
<text x="31.4" y="48">12</text>
<text x="31.4" y="53.7">15</text>
<text x="31.4" y="51.8">16</text>
<text x="31.5" y="49.9">11</text>
<text x="36.7" y="50.8">DIO3</text>
<text x="36.7" y="48.9">DIO4</text>
<text x="36.7" y="52.7">DIO2</text>
<text x="44.3" y="52.7">MOSI</text>
<text x="45.1" y="50.8">SCK</text>
<text x="45.1" y="48.9">NSS</text>
<text x="51.9" y="53.7">2</text>
<text x="51.9" y="51.8">3</text>
<text x="51.9" y="49.9">4</text>
<text x="51.9" y="48">5</text>
<text x="80.8" y="53.7">1</text>
<text x="96.6" y="51.8">5</text>
<text x="135.9" y="49.9">4</text>
<text x="140.3" y="50.8">EN</text>
<text x="150" y="48.9">FB</text>
<text x="155.5" y="53.7">2</text>
<text x="155.5" y="48">3</text>
<text x="31.4" y="55.6">14</text>
<text x="36.7" y="56.5">DIO0</text>
<text x="36.7" y="54.6">DIO1</text>
<text x="44.3" y="54.6">MISO</text>
<text x="44.8" y="56.5">GND</text>
<text x="51.9" y="55.6">1*3</text>
<text x="148.5" y="54.6">GND</text>
<text x="37.1" y="91.8">1</text>
<text x="37.1" y="95.6">3</text>
<text x="41.5" y="92.6">VIN</text>
<text x="48.7" y="92.6">VOUT</text>
<text x="56.7" y="91.8">6</text>
<text x="56.7" y="95.6">5</text>
<text x="41.5" y="96.4">ON</text>
<text x="49.5" y="96.4">QOD</text>
<text x="51" y="100.2">CT</text>
<text x="56.7" y="99.4">4</text>
<text x="49.6" y="104">GND</text>
<text x="56.7" y="103.2">2</text>
<text x="189.2" y="126">1</text>
<text x="189.2" y="127.9">2</text>
<text x="189.2" y="129.8">3</text>
<text x="73.2" y="137.4">4</text>
<text x="124.5" y="137.4">4</text>
<text x="124.5" y="133.6">5</text>
<text x="128.9" y="134.4">IN</text>
<text x="138.1" y="134.4">SW</text>
<text x="138.6" y="136.3">FB</text>
<text x="144.1" y="133.6">1</text>
<text x="144.1" y="135.5">3</text>
<text x="152.6" y="137.4">2</text>
<text x="155.4" y="135.5" transform="rotate(-90 155.4 135.5)">1</text>
<text x="25.7" y="141.2">4</text>
<text x="41.5" y="141.2">2*2</text>
<text x="73.2" y="141.2">5</text>
<text x="77.6" y="138.2">VDD</text>
<text x="77.6" y="142">CLK</text>
<text x="128.9" y="138.2">EN</text>
<text x="137.1" y="142">GND</text>
<text x="144.1" y="141.2">2</text>
<text x="155.4" y="140.7" transform="rotate(-90 155.4 140.7)">3</text>
<text x="189.2" y="141.2">1</text>
<text x="189.2" y="143.1">2</text>
<text x="25.7" y="145">6</text>
<text x="73.2" y="145">3</text>
<text x="73.2" y="148.8">7</text>
<text x="77.6" y="145.8">CMD</text>
<text x="77.6" y="149.6">DAT0</text>
<text x="189.2" y="145">3</text>
<text x="25.7" y="150.7">5</text>
<text x="41.5" y="152.6">1</text>
<text x="73.2" y="154.5">2</text>
<text x="73.2" y="150.7">8</text>
<text x="73.2" y="152.6">1</text>
<text x="77.6" y="155.3">CD/DAT3</text>
<text x="77.6" y="151.5">DAT1</text>
<text x="77.6" y="153.4">DAT2</text>
<text x="71.8" y="158.3">CD</text>
<text x="77.6" y="159.1">CD</text>
<text x="70.4" y="164">G1*4</text>
<text x="73.2" y="162.1">6</text>
<text x="77.6" y="162.9">VSS</text>
<text x="77.6" y="164.9">COVER_GND</text>
</g>
<g font-size="1.5" fill="#808080">
<text x="103" y="65.1" transform="rotate(-90 103 65.1)">M_PWR_EN/1.6B</text>
<text x="103" y="67.1" transform="rotate(-90 103 67.1)">RF</text>
<text x="74.5" y="100.5" transform="rotate(-90 74.5 100.5)">BATT_ADC/1.6B</text>
</g>
<g font-size="1.3" fill="#808080">
<text x="144.3" y="31.2">5V Boost Regulator</text>
<text x="28.7" y="39.7">HOPERF_RFM95W</text>
<text x="44.5" y="39.7">RFM95W</text>
<text x="57.8" y="45">RFM_RESET/1.8C</text>
<text x="57.8" y="50.7">SCK/1.8B</text>
<text x="57.8" y="52.6">MOSI/1.8B</text>
<text x="57.8" y="48.8">RFM_CS/1.8C</text>
<text x="17.5" y="56.4">RFM_DIO0/1.8B</text>
<text x="17.5" y="54.5">RFM_DIO1/1.8B</text>
<text x="57.8" y="54.5">MISO/1.8B</text>
<text x="33.5" y="60.7">RF95M Tranciever Module</text>
<text x="17.4" y="87.3" transform="rotate(-90 17.4 87.3)">BATT/3.7C</text>
<text x="17.5" y="96.3">BATT_LVL_ADC_EN/1.6B</text>
<text x="132.9" y="118.6">5V Boost Regulator</text>
<text x="50.1" y="155.3">SD_CS/1.8C</text>
</g>
<g font-size=".8" fill="#808080">
<text x="85.2" y="45.4">Q2</text>
<text x="86.1" y="50.2">Q1</text>
<text x="35.9" y="149.1">Q1</text>
<text x="36.9" y="144.3">Q2</text>
</g>
</svg>
